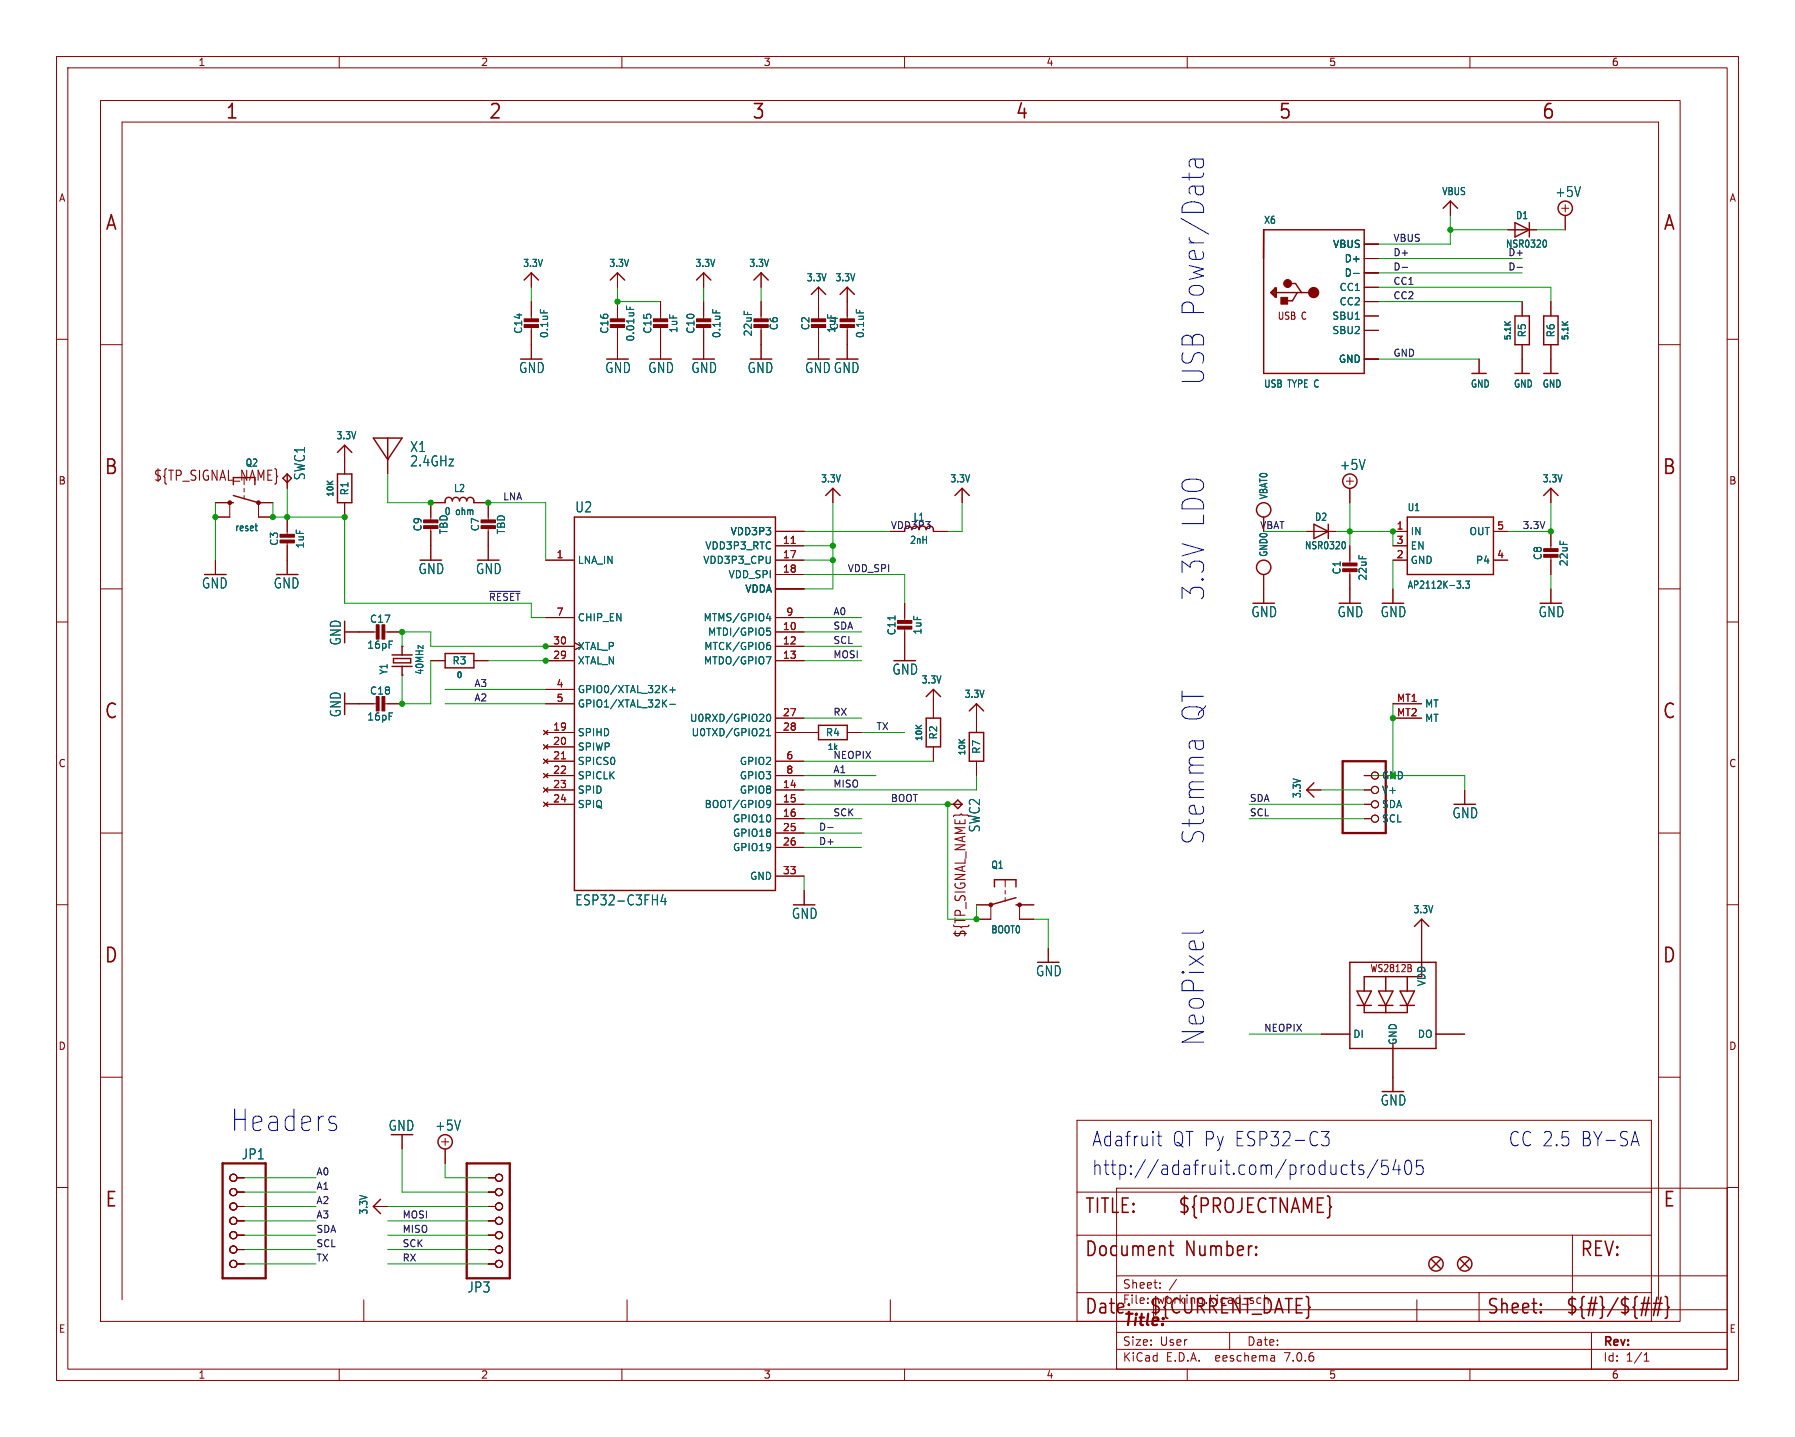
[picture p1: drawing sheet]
<svg xmlns="http://www.w3.org/2000/svg" width="317mm" height="254mm" viewBox="0 0 317 254" stroke-linecap="round" stroke-linejoin="round" font-family="sans-serif">
<g fill="none" stroke="#840000" stroke-width=".18">
<path d="M10 10h297.5v234.1h-297.5zM12 12h293.5v230.1h-293.5zM17.8 17.8h279.4v215.9h-279.4zM60 10v2M110 10v2M160 10v2M210 10v2M260 10v2M256.5 35.6v2.5M276.2 36.8h1.3M276.9 36.2v1.3M276.9 38.1v2.5"/>
<path d="M10 60h2M94 48.3v2.5M94 53.3v3.3M94 57.7v5.8M109.2 48.3v2.5M109.2 53.3v3.3M109.2 57.7v5.8M116.8 53.3v3.3M116.8 57.7v5.8M124.5 48.3v2.5M124.5 53.3v3.3M124.5 57.7v5.8"/>
<path d="M134.6 48.3v2.5M134.6 53.3v3.3M134.6 57.7v5.8M144.8 50.8v5.8M144.8 57.7v5.8M149.9 50.8v5.8M149.9 57.7v5.8M241.3 43.2h2.5M241.3 50.8h2.5M241.3 45.7h2.5M241.3 48.3h2.5M241.3 55.9h2.5"/>
<path d="M241.3 53.3h2.5M241.3 58.4h2.5M266.7 40.6h5.1M269.2 53.3v2.6M274.3 53.3v2.6M305.5 60h2M17.8 61h3.8M61 78.7v5.1M241.3 63.5h2.5M261.6 63.5v2.5M269.2 61v5M274.3 61v5"/>
<path d="M293.4 61h3.8M38.1 88.9h2.5v2.5h-2.5M38.1 99.1v2.5M43.2 86.4v.6M43.2 87.6v.7M48.3 88.9h-2.6v2.5h2.6M50.8 83.8v2.6M50.8 91.4v3.3M50.8 95.8v5.8M61 88.9v2.5M68.6 81.3v2.5M76.2 93.2v5.9"/>
<path d="M78.7 88.9h-2.5v3.3M83.8 88.9h2.6v3.3M86.4 93.2v5.9M96.5 99.1h5.1M137.2 99.1h5M137.2 96.5h5M137.2 94h5M147.3 86.4v2.5M165.1 94h2.5M170.2 86.4v2.5M223.5 91.4v2.6M231.1 94h5.1"/>
<path d="M238.1 85.1h1.3M238.8 84.5v1.2M238.8 86.4v2.5M238.8 96.5v3.3M246.4 99.1h2.5M246.4 96.5h2.5M246.4 94h2.5M264.2 99.1h2.5M264.2 94h2.5M274.3 86.4v2.5M274.3 94v3.3M274.3 98.3v3.3"/>
<path d="M10 110h2M17.8 104.1h3.8M61 111.8h5.8M67.8 111.8h3.3M71.1 119.4h.1M71.1 114.3h.1M76.2 116.8h2.5M83.8 116.8h2.6M96.5 114.3h5.1M96.5 116.8h5.1M96.5 109.2h5.1M137.2 111.8h5"/>
<path d="M137.2 114.3h5M137.2 116.8h5M137.2 101.6h5M137.2 104.1h5M137.2 109.2h5M160 106.7v3.3M160 111v5.8M223.5 101.6v5.1M238.8 100.8v5.9M246.4 104.1v2.6M274.3 104.1v2.6M293.4 104.1h3.8"/>
<path d="M305.5 110h2M61 124.5h5.8M67.8 124.5h3.3M96.1 129.2l.8 .7M96.1 131.7l.8 .8M96.1 134.2l.8 .8M96.1 136.8l.8 .7M96.1 139.3l.8 .8M96.5 139.7h5.1M96.5 129.5h5.1M96.5 132.1h5.1M96.5 134.6h5.1"/>
<path d="M96.5 137.2h5.1M96.5 121.9h5.1M96.5 124.5h5.1M96.9 129.2l-.8 .7M96.9 131.7l-.8 .8M96.9 134.2l-.8 .8M96.9 136.8l-.8 .7M96.9 139.3l-.8 .8M137.2 139.7h5M137.2 129.5h7.6M137.2 134.6h5M137.2 137.2h5"/>
<path d="M137.2 127h5M149.9 129.5h2.5M165.1 121.9v5.1M165.1 132.1v2.5M172.7 124.5v5M172.7 134.6v2.6M231.1 139.7h2.6M241.3 139.7h1.3M241.3 137.2h1.3M246.4 127h5.1M246.4 124.5h5.1M259.1 139.7v2.5"/>
<path d="M10 160h2M17.8 147.3h3.8M96.1 141.9l.8 .7M96.5 142.2h5.1M96.9 141.9l-.8 .7M137.2 142.2h5M137.2 144.8h5M137.2 147.3h5M137.2 149.9h5M137.2 154.9h5M142.2 157.5v2.5M167.6 142.2h2.6"/>
<path d="M177.8 155.6v1.2M177.8 157.5v.6M177.8 158.7v.7M241.3 142.2h1.3M241.3 144.8h1.3M293.4 147.3h3.8M305.5 160h2M172.7 160h2.6v2.6h-2.6M182.9 160h-2.6v2.6h2.6M185.4 167.6v2.6M249.6 171.3v.4M251.5 162.6v7.6"/>
<path d="M17.8 190.5h3.8M190.5 198.1h101.6v35.6h-101.6zM233.7 182.9h5.1M246.4 185.4v7.6M254 182.9h5.1M293.4 190.5h3.8M10 210h2M41.9 210.8h1.3M41.9 218.4h1.3M41.9 213.4h1.3M41.9 215.9h1.3M41.9 208.3h1.3"/>
<path d="M66 213.4h2.6M71.1 200.7v2.5M78.1 201.9h1.3M78.7 201.3v1.3M78.7 203.2v2.5M86.4 210.8h1.2M86.4 218.4h1.2M86.4 213.4h1.2M86.4 215.9h1.2M86.4 208.3h1.2M190.5 210.8h101.6M190.5 218.4h101.6"/>
<path d="M197.5 210.1h108v32h-108zM278.1 218.4v10.2M305.5 210h2M21.6 229.9v-208.3h271.8v208.3M41.9 223.5h1.3M41.9 221h1.3M64.3 229.9v3.8M86.4 223.5h1.2M86.4 221h1.2M110.9 229.9v3.8M157.5 229.9v3.8M190.5 228.6h101.6"/>
<path d="M197.5 238.6h108M197.5 235.6h108M197.5 231.6h108M197.5 225.6h108M205.2 227.7v.1M205.2 226.9v.1M208.1 226.2l-1.3 2M217.5 235.6v3M225.4 239.8l.1 .9M250.6 229.9v3.8M261.6 228.6v5.1M281.5 235.6v6.5"/>
<path d="M290.8 239.6l.4-.4v1.5M60 242.1v2M110 242.1v2M160 242.1v2M210 242.1v2M225.5 240.6l-.2 .1M225.5 240.1h-.2M260 242.1v2M290.8 240.7h.9"/>
<circle cx="243.2" cy="137.2" r=".63"/>
<circle cx="243.2" cy="139.7" r=".63"/>
<circle cx="243.2" cy="144.8" r=".63"/>
<circle cx="243.2" cy="142.2" r=".63"/>
<circle cx="41.3" cy="213.4" r=".63"/>
<circle cx="41.3" cy="215.9" r=".63"/>
<circle cx="41.3" cy="210.8" r=".63"/>
<circle cx="41.3" cy="218.4" r=".63"/>
<circle cx="41.3" cy="208.3" r=".63"/>
<circle cx="88.3" cy="213.4" r=".63"/>
<circle cx="88.3" cy="218.4" r=".63"/>
<circle cx="88.3" cy="215.9" r=".63"/>
<circle cx="88.3" cy="210.8" r=".63"/>
<circle cx="88.3" cy="208.3" r=".63"/>
<circle cx="41.3" cy="221" r=".63"/>
<circle cx="41.3" cy="223.5" r=".63"/>
<circle cx="88.3" cy="223.5" r=".63"/>
<circle cx="88.3" cy="221" r=".63"/>
</g>
<g fill="none" stroke="#840000" stroke-width=".25">
<path d="M255.3 36.8l1.2-1.2 1.3 1.2M268 39.4l2.5 1.2-2.5 1.3zM270.5 39.4v2.5M92.7 49.5l1.3-1.2 1.2 1.2M107.9 49.5l1.3-1.2 1.3 1.2M123.2 49.5l1.3-1.2 1.2 1.2M133.3 49.5l1.3-1.2 1.3 1.2M143.5 52.1l1.3-1.3 1.2 1.3M148.6 52.1l1.3-1.3 1.2 1.3M223.5 40.6v5.1M223.5 40.6h17.8v25.4h-17.8zM225 51.7l.4-.4v.8l-.2-.2v-.2"/>
<path d="M225.6 50.9h.2v1.6h-.2l-.8-.8zM225.6 50.9v1.4M225.8 51.7h6.6M228.2 50.1h1l1 1.6M229.5 51.7l-.9 1.5h-1.2M268 55.9h2.5v5.1h-2.5zM273 55.9h2.6v5.1h-2.6zM66 77.5h5.1l-2.5 3.8zM68.6 77.5v3.8M260.3 66h2.6M268 66h2.5M273 66h2.6"/>
<path d="M40.6 88.9h.7M41.3 87.6l4.4 1.3M50.8 83.8l.8 .8-.8 .7-.8-.7zM59.7 83.8h2.5v5.1h-2.5zM59.7 80l1.3-1.3 1.2 1.3M78.7 88.9v-.3a.64 .64 0 0 1 .7-.6 .64 .64 0 0 1 .6 .6 .64 .64 0 0 1 .6-.6 .64 .64 0 0 1 .7 .6 .64 .64 0 0 1 .6-.6 .64 .64 0 0 1 .6 .6 .64 .64 0 0 1 .7-.6 .64 .64 0 0 1 .6 .6v.3M101.6 91.4h35.6v66.1h-35.6zM146 87.6l1.3-1.2 1.3 1.2M163.8 93.7a.64 .64 0 0 1 .7-.7 .64 .64 0 0 1 .6 .7v.3M168.9 87.6l1.3-1.2 1.2 1.2M232.4 92.7l2.5 1.3-2.5 1.2zM234.9 92.7v2.5"/>
<path d="M248.9 91.4h15.3v10.2h-15.3zM273 87.6l1.3-1.2 1.3 1.2M69.3 117.9h3.6M69.3 115.8h3.6M69.6 116.5h3v.7h-3zM71.1 114.3v1.5M71.1 117.9v1.5M78.7 115.6h5.1v2.5h-5.1zM144.8 128.3h5.1v2.5h-5.1zM163.8 127h2.6v5.1h-2.6zM163.8 123.2l1.3-1.3 1.3 1.3M171.4 125.7l1.3-1.2 1.3 1.2"/>
<path d="M171.4 129.5h2.6v5.1h-2.6zM232.4 138.4l-1.3 1.3 1.3 1.3M168.7 142.2l.7-.7 .8 .7-.8 .8zM175.9 156.8v-1.2h3.8v1.2M179.7 158.7l-4.4 1.3M179.7 160h.6M238.8 170.2h15.2v15.2h-15.2zM240 177.8h2.6M240 175.3h2.6l-1.3 2.5zM241.3 177.8v1.3h7.6v-1.3M243.8 177.8h2.6M243.8 175.3h2.6l-1.3 2.5z"/>
<path d="M245.1 172.7v2.6M245.1 177.8v1.3M247.6 177.8h2.6M247.6 175.3h2.6l-1.3 2.5zM248.9 172.7v2.6M250.2 163.8l1.3-1.2 1.2 1.2M251.5 170.2v2.5h-10.2v2.6M67.3 212.1l-1.3 1.3 1.3 1.2M253.2 222.8l1.6 1.5M254.8 222.8l-1.6 1.5M258.3 222.8l1.5 1.5M259.8 222.8l-1.5 1.5"/>
<circle cx="276.9" cy="36.8" r="1.27"/>
<circle cx="223.5" cy="90.2" r="1.27"/>
<circle cx="238.8" cy="85.1" r="1.27"/>
<circle cx="223.5" cy="100.3" r="1.27"/>
<circle cx="78.7" cy="201.9" r="1.27"/>
<circle cx="254" cy="223.5" r="1.27"/>
<circle cx="259.1" cy="223.5" r="1.27"/>
</g>
<g fill="none" stroke="#840000" stroke-width=".27">
<path d="M207.1 219.5v2.2l.1 .2 .4 .1M206.8 220.3h.8M222.2 221.8l.1 .1-.1 .1M222.2 221.8l-.1 .1 .1 .1M222.2 220.4v.3M222.2 221.8v.2M222.2 220.4l.1 .2-.1 .1M222.2 220.4l-.1 .2 .1 .1M272.5 231.9l.1 .2-.1 .1M272.5 230.6l.1 .1-.1 .2M290.1 231.6h1.5M290.3 230.5h1.6"/>
<path d="M291.6 229.4l-.6 3.3M292.3 231.6h1.5M292.5 230.5h1.5M293.1 229.4l-.6 3.3M293.8 229.4l-.6 3.3M294.5 229.3l.3 .1 .1 .2v1.3l.3 .3-.3 .4v1.2l-.1 .2-.3 .1"/>
</g>
<g fill="#840000" stroke="#840000" stroke-width=".18">
<path d="M74.9 93h2.6v.5h-2.6z"/>
<path d="M74.9 91.9h2.6v.6h-2.6z"/>
<path d="M85.1 93h2.5v.5h-2.5z"/>
<path d="M85.1 91.9h2.5v.6h-2.5z"/>
<path d="M226.6 52.6h1.2v1.2h-1.2z"/>
<path d="M49.5 95.5h2.6v.5h-2.6z"/>
<path d="M49.5 94.5h2.6v.5h-2.6z"/>
<path d="M115.6 57.4h2.5v.5h-2.5z"/>
<path d="M115.6 56.4h2.5v.5h-2.5z"/>
<path d="M143.5 57.4h2.5v.5h-2.5z"/>
<path d="M143.5 56.4h2.5v.5h-2.5z"/>
<path d="M107.9 57.4h2.6v.5h-2.6z"/>
<path d="M107.9 56.4h2.6v.5h-2.6z"/>
<path d="M158.7 110.7h2.6v.6h-2.6z"/>
<path d="M158.7 109.7h2.6v.5h-2.6z"/>
<path d="M123.2 57.4h2.5v.5h-2.5z"/>
<path d="M123.2 56.4h2.5v.5h-2.5z"/>
<path d="M66.5 110.5h.6v2.5h-.6z"/>
<path d="M67.6 110.5h.5v2.5h-.5z"/>
<path d="M66.5 123.2h.6v2.5h-.6z"/>
<path d="M67.6 123.2h.5v2.5h-.5z"/>
<path d="M92.7 57.4h2.5v.5h-2.5z"/>
<path d="M92.7 56.4h2.5v.5h-2.5z"/>
<path d="M237.5 100.6h2.5v.5h-2.5z"/>
<path d="M237.5 99.6h2.5v.5h-2.5z"/>
<path d="M133.3 57.4h2.6v.5h-2.6z"/>
<path d="M133.3 56.4h2.6v.5h-2.6z"/>
<path d="M148.6 57.4h2.5v.5h-2.5z"/>
<path d="M148.6 56.4h2.5v.5h-2.5z"/>
<path d="M273 98h2.6v.6h-2.6z"/>
<path d="M273 97h2.6v.5h-2.6z"/>
<circle cx="227.8" cy="50.1" r=".7"/>
<circle cx="45.7" cy="88.9" r=".33"/>
<circle cx="40.6" cy="88.9" r=".33"/>
<circle cx="175.3" cy="160" r=".33"/>
<circle cx="180.3" cy="160" r=".33"/>
</g>
<circle cx="232.4" cy="51.7" r=".5" fill="none" stroke="#840000" stroke-width="1"/>
<g fill="none" stroke="#006464" stroke-width=".18">
<path d="M95.6 54.7v.6M110.8 54.1v.6M111.4 54.3v.4M126.1 54.7v.6M151.5 54.7v.6M239.4 48.4h1M45.1 93h.4M45.4 93.9h.1M135.5 116.1h.9l-.6 1.3M135.6 109.4h.8M135.6 111.1h.6M135.8 111.6h.3l.2 .2-.1 .5h-.4"/>
<path d="M135.8 114.1l.4 .1 .1 .1-.1 .5-.4 .1M136.2 113.6l-.4 .1M136.2 109v.8M158.3 108.9v.7M258.8 103.9v.1M259.2 102.8h.7l-.3 .4 .3 .2v.5l-.2 .1-.5-.1M117.4 124.3l.5 .7M117.9 123.8l-.7 .7M118.5 122h.9M118.5 124.6h.9M119 121.5v1M135.6 130.1h.7"/>
<path d="M135.6 129.2l.3-.4v1.3M135.7 126.4l.2-.1a.68 .68 0 0 1 .4 .6 .68 .68 0 0 1-.4 .7l-.2-.1-.1-.4zM117.3 158.2l-.4 1.2h1M117.6 158.8v1.2M135.8 141.5l.4 .2a.84 .84 0 0 1-.3 1.1M136.3 142.1l-.1 .2h-.4"/>
</g>
<path d="M139.9 96.1h.8M99.3 134.2h.7" fill="none" stroke="#a90000" stroke-width=".18"/>
<path d="M237.5 134.6h7.6v12.7h-7.6zM39.4 205.7h7.6v20.4h-7.6zM82.5 205.7h7.7v20.4h-7.7z" fill="none" stroke="#840000" stroke-width=".41"/>
<path d="M248 47.3h1M268.3 47.3h1M86.6 104.6h5.4M146.4 146.3h1" fill="none" stroke="#0f0f0f" stroke-width=".18"/>
<g fill="none" stroke="#0000c2" stroke-width=".18">
<path d="M210.3 30.6v1.2M211.3 28.1l.1 .3v.8a.79 .79 0 0 0 .8 .5 .79 .79 0 0 0 .7-.5v-.8l-.2-.3M212.9 28.1h-2l-.4 .2-.2 .3v.6l.2 .3M212.9 30.6l-.2 .6M211.3 131l.1 .3M212.7 131l.2 .3M212.9 131h-2l-.4 .2M212.9 164.6l-.2 .3-.4 .1h-3.2M59.1 198.7a.66 .66 0 0 1 .5 .6 .66 .66 0 0 1-.5 .6M59.1 197.4l.3 .2M204.7 200.9h.8M205 200.1v2.2l.1 .2 .4 .1"/>
<path d="M233.8 200.1h1.3l-.7 1a.59 .59 0 0 1 .7 .4v.6l-.2 .4-.2 .1h-.6l-.3-.2M238.1 206l.2 .1M238.3 207.6l-.2 .1M238.9 206h.8M239.2 205.2v2.1l.1 .3 .4 .1M241.2 206.1l-.6-.1a.44 .44 0 0 0-.3 .4 .44 .44 0 0 0 .3 .5h.3a.44 .44 0 0 1 .4 .4 .44 .44 0 0 1-.4 .4l-.6-.1M243.7 205.1l-1.8 3.2M245.5 205.2h-1.1l-.1 1.2 .3-.3 .8 .2 .2 .3-.1 .9-.3 .2h-.6l-.3-.2M246.9 205.1l-.5 1.8h1.3M247.4 206v1.7M248.8 205.3a.49 .49 0 0 1 .5-.1 .49 .49 0 0 1 .3 .5 1.62 1.62 0 0 1-.4 2 .56 .56 0 0 1-.6-.5 2.27 2.27 0 0 1 .2-1.9zM251.6 205.2h-1l-.1 1.2 .3-.3 .7 .2 .2 .3-.1 .9-.3 .2h-.5l-.3-.2"/>
<path d="M288.7 201.9h1M289.2 200.1l.7 2.5"/>
</g>
<g fill="none" stroke="#009600" stroke-width=".18">
<path d="M256.5 38.1v5.1h-12.7M94 50.8v2.5M109.2 50.8v2.5h7.6M124.5 50.8v2.5M134.6 50.8v2.5M243.8 53.3h25.4M243.8 50.8h30.5v2.5M243.8 45.7h25.4M243.8 48.3h25.4M256.5 40.6h10.2M271.8 40.6h5.1M243.8 63.5h17.8"/>
<path d="M38.1 88.9v10.2M48.3 88.9v2.5h12.7v15.3h33v2.5h2.5M50.8 86.4v5M68.6 83.8v5.1h7.6M86.4 88.9h10.1v10.2M142.2 96.5h5.1M142.2 99.1h5.1M142.2 94h15.3M147.3 88.9v15.2h-5.1M170.2 88.9v5.1h-2.6M223.5 94h7.6M236.2 94h10.2v2.5"/>
<path d="M238.8 88.9v7.6M246.4 99.1v5M274.3 88.9v5.1h-7.6M71.1 114.3v-2.5h5.1v2.5h22.9M76.2 116.8v7.7h-5.1v-5.1M86.4 116.8h12.7M142.2 109.2h10.2M142.2 101.6h17.8v5.1M142.2 114.3h10.2M142.2 116.8h10.2M142.2 111.8h10.2M274.3 101.6v2.5"/>
<path d="M78.7 124.5h17.8M78.7 121.9h17.8M142.2 134.6h22.9M142.2 127h10.2M142.2 137.2h12.7M152.4 129.5h7.6M172.7 137.2v2.5h-30.5M233.7 139.7h7.6M241.3 137.2h17.8v2.5M246.4 124.5v12.7M142.2 142.2h25.4v20.4h5.1v-2.6M142.2 144.8h10.2"/>
<path d="M142.2 154.9v2.6M142.2 147.3h10.2M142.2 149.9h10.2M221 142.2h20.3M221 144.8h20.3M182.9 162.6h2.5v5M221 182.9h12.7M43.2 215.9h12.7M43.2 213.4h12.7M43.2 218.4h12.7M43.2 208.3h12.7M43.2 210.8h12.7"/>
<path d="M68.6 215.9h17.8M68.6 213.4h17.8M68.6 218.4h17.8M71.1 203.2v7.6h15.3M78.7 205.7v2.6h7.7M43.2 223.5h12.7M43.2 221h12.7M68.6 223.5h17.8M68.6 221h17.8"/>
</g>
<g fill="#009600" stroke="#009600" stroke-width=".18">
<circle cx="76.2" cy="88.9" r=".46"/>
<circle cx="86.4" cy="88.9" r=".46"/>
<circle cx="50.8" cy="91.4" r=".46"/>
<circle cx="48.3" cy="91.4" r=".46"/>
<circle cx="61" cy="91.4" r=".46"/>
<circle cx="147.3" cy="96.5" r=".46"/>
<circle cx="147.3" cy="99.1" r=".46"/>
<circle cx="71.1" cy="111.8" r=".46"/>
<circle cx="71.1" cy="124.5" r=".46"/>
<circle cx="96.5" cy="116.8" r=".46"/>
<circle cx="96.5" cy="114.3" r=".46"/>
<circle cx="167.6" cy="142.2" r=".46"/>
<circle cx="238.8" cy="94" r=".46"/>
<circle cx="246.4" cy="94" r=".46"/>
<circle cx="246.4" cy="127" r=".46"/>
<circle cx="172.7" cy="162.6" r=".46"/>
<circle cx="274.3" cy="94" r=".46"/>
<circle cx="256.5" cy="40.6" r=".46"/>
<circle cx="109.2" cy="53.3" r=".46"/>
<circle cx="38.1" cy="91.4" r=".46"/>
</g>
<g font-size="5.3" fill="#0000c2">
<text x="213.4" y="68.3" transform="rotate(-90 213.4 68.3)">USB Power/Data</text>
<text x="213.4" y="106.4" transform="rotate(-90 213.4 106.4)">3.3V LDO</text>
<text x="213.4" y="128.1" transform="rotate(-90 213.4 128.1)">QT</text>
<text x="213.4" y="149.6" transform="rotate(-90 213.4 149.6)">Stemma</text>
<text x="213.4" y="185.2" transform="rotate(-90 213.4 185.2)">NeoPixel</text>
<text x="40.6" y="200.4">Headers</text>
</g>
<g font-size="3.5" fill="#840000">
<text x="39.8" y="21.4">1</text>
<text x="86.3" y="21.4">2</text>
<text x="132.9" y="21.4">3</text>
<text x="179.5" y="21.4">4</text>
<text x="226" y="21.4">5</text>
<text x="272.6" y="21.4">6</text>
<text x="18.5" y="41.1">A</text>
<text x="294.1" y="41.1">A</text>
<text x="18.3" y="84.2">B</text>
<text x="293.9" y="84.2">B</text>
<text x="18.3" y="127.4">C</text>
<text x="293.9" y="127.4">C</text>
<text x="18.3" y="170.6">D</text>
<text x="293.9" y="170.6">D</text>
<text x="18.5" y="213.8">E</text>
<text x="191.8" y="214.9">TITLE:</text>
<text x="208.3" y="214.9">${PROJECTNAME}</text>
<text x="294" y="213.8">E</text>
<text x="191.8" y="222.5">Document</text>
<text x="209.6" y="222.5">Number:</text>
<text x="279.4" y="222.5">REV:</text>
<text x="191.8" y="232.7">Date:</text>
<text x="203.2" y="232.7">${CURRENT_DATE}</text>
<text x="262.9" y="232.7">Sheet:</text>
<text x="276.9" y="232.7">${#}/${##}</text>
</g>
<g font-size="3.5" fill="#0000c2">
<text x="193" y="203">Adafruit</text>
<text x="207.3" y="203">QT Py ESP32-C3</text>
<text x="266.7" y="203">CC 2.5</text>
<text x="279.5" y="203">BY-SA</text>
<text x="193" y="208">http://adafruit.com/products/5405</text>
</g>
<text font-size="2.8" fill="#840000" x="198.5" y="235">Title:</text>
<g font-size="2.5" fill="#006464">
<text x="275" y="35.1">+5V</text>
<text x="91.7" y="66.2">GND</text>
<text x="106.9" y="66.2">GND</text>
<text x="114.6" y="66.2">GND</text>
<text x="122.2" y="66.2">GND</text>
<text x="132.1" y="66.2">GND</text>
<text x="142.3" y="66.2">GNDGND</text>
<text x="72.4" y="80.2">X1</text>
<text x="72.4" y="82.7">2.4GHz</text>
<text x="236.9" y="83.3">+5V</text>
<text x="54.2" y="85" transform="rotate(-90 54.2 85)">SWC1</text>
<text x="101.7" y="90.8">U2</text>
<text x="73.9" y="101.7">GND</text>
<text x="84.1" y="101.7">GND</text>
<text x="35.6" y="104.3">GND</text>
<text x="48.3" y="104.3">GND</text>
<text x="221.2" y="109.4">GND</text>
<text x="236.5" y="109.4">GND</text>
<text x="244.1" y="109.4">GND</text>
<text x="272" y="109.4">GND</text>
<text x="60.5" y="114.2" transform="rotate(-90 60.5 114.2)">GND</text>
<text x="157.7" y="119.5">GND</text>
<text x="60.5" y="126.9" transform="rotate(-90 60.5 126.9)">GND</text>
<text x="173.5" y="147.3" transform="rotate(-90 173.5 147.3)">SWC2</text>
<text x="256.8" y="144.9">GND</text>
<text x="101.7" y="160.3">ESP32-C3FH4</text>
<text x="140" y="162.7">GND</text>
<text x="183.1" y="172.9">GND</text>
<text x="244.1" y="195.7">GND</text>
<text x="68.6" y="200.2">GND</text>
<text x="76.9" y="200.2">+5V</text>
<text x="42.7" y="205.2">JP1</text>
<text x="82.6" y="228.8">JP3</text>
</g>
<g font-size="2.5" fill="#840000">
<text x="27.1" y="85.3">${TP_SIGNAL_NAME}</text>
<text x="171.1" y="165.9" transform="rotate(-90 171.1 165.9)">${TP_SIGNAL_NAME}</text>
</g>
<g font-size="2.1" fill="#840000">
<text x="198.5" y="230.8">File:</text>
<text x="198.5" y="228.1">Sheet:</text>
<text x="204.6" y="230.8">working.kicad_sch</text>
<text x="198.5" y="238.2">Size:</text>
<text x="205.2" y="238.2">User</text>
<text x="220.5" y="238.2">Date:</text>
<text x="283.5" y="238.4">Rev:</text>
<text x="198.5" y="241">KiCad</text>
<text x="206.2" y="241">E.D.A.</text>
<text x="215.1" y="241">eeschema</text>
<text x="227.5" y="241">7.0.6</text>
<text x="283.5" y="241">Id:</text>
<text x="287.6" y="241">1/1</text>
</g>
<g font-size="1.8" fill="#840000">
<text x="35" y="11.9">1</text>
<text x="85" y="11.9">2</text>
<text x="135" y="11.9">3</text>
<text x="185" y="11.9">4</text>
<text x="235" y="11.9">5</text>
<text x="285" y="11.9">6</text>
<text x="10.3" y="35.9">A</text>
<text x="305.8" y="35.9">A</text>
<text x="225.9" y="56.7">USB C</text>
<text x="10.3" y="85.9">B</text>
<text x="305.8" y="85.9">B</text>
<text x="10.3" y="135.9">C</text>
<text x="305.8" y="135.9">C</text>
<text x="242.3" y="172.1">WS2812B</text>
<text x="10.3" y="185.9">D</text>
<text x="305.8" y="185.9">D</text>
<text x="10.3" y="235.9">E</text>
<text x="305.8" y="235.9">E</text>
<text x="35" y="244">1</text>
<text x="85" y="244">2</text>
<text x="135" y="244">3</text>
<text x="185" y="244">4</text>
<text x="235" y="244">5</text>
<text x="285" y="244">6</text>
</g>
<g font-size="1.8" fill="#006464">
<text x="255" y="34.7">VBUS</text>
<text x="223.5" y="39.8">X6</text>
<text x="268.1" y="39">D1</text>
<text x="92.4" y="47.4">3.3V</text>
<text x="107.7" y="47.4">3.3V</text>
<text x="122.9" y="47.4">3.3V</text>
<text x="132.4" y="47.4">3.3V</text>
<text x="235.7" y="44">VBUS</text>
<text x="237.7" y="46.6">D+</text>
<text x="266.7" y="44">NSR0320</text>
<text x="142.6" y="50">3.3V</text>
<text x="147.7" y="50">3.3V</text>
<text x="236.8" y="51.7">CC1</text>
<text x="237.7" y="49.1">D-</text>
<text x="92.6" y="59.1" transform="rotate(-90 92.6 59.1)">C14</text>
<text x="97.1" y="59.9" transform="rotate(-90 97.1 59.9)">0.1uF</text>
<text x="107.8" y="59.1" transform="rotate(-90 107.8 59.1)">C16</text>
<text x="115.4" y="59.1" transform="rotate(-90 115.4 59.1)">C15</text>
<text x="120" y="59" transform="rotate(-90 120 59)">1uF</text>
<text x="123" y="59.1" transform="rotate(-90 123 59.1)">C10</text>
<text x="127.6" y="59.9" transform="rotate(-90 127.6 59.9)">0.1uF</text>
<text x="133.2" y="59.6" transform="rotate(-90 133.2 59.6)">22uF</text>
<text x="137.8" y="58.5" transform="rotate(-90 137.8 58.5)">C6</text>
<text x="143.4" y="58.5" transform="rotate(-90 143.4 58.5)">C2</text>
<text x="147.9" y="59" transform="rotate(-90 147.9 59)">1uF</text>
<text x="148.4" y="58.5" transform="rotate(-90 148.4 58.5)">C4</text>
<text x="153" y="59.9" transform="rotate(-90 153 59.9)">0.1uF</text>
<text x="235.6" y="56.7">SBU1</text>
<text x="235.6" y="59.3">SBU2</text>
<text x="236.8" y="54.2">CC2</text>
<text x="270.1" y="59.8" transform="rotate(-90 270.1 59.8)">R5</text>
<text x="275.2" y="59.8" transform="rotate(-90 275.2 59.8)">R6</text>
<text x="112.4" y="60.5" transform="rotate(-90 112.4 60.5)">0.01uF</text>
<text x="236.7" y="64.4">GND</text>
<text x="223.5" y="68.7">USB TYPE C</text>
<text x="260.1" y="68.7">GND</text>
<text x="267.7" y="68.7">GND</text>
<text x="272.8" y="68.7">GND</text>
<text x="59.4" y="77.9">3.3V</text>
<text x="43.3" y="82.7">Q2</text>
<text x="61.8" y="87.7" transform="rotate(-90 61.8 87.7)">R1</text>
<text x="80.2" y="87.2">L2</text>
<text x="145.1" y="85.5">3.3V</text>
<text x="168" y="85.5">3.3V</text>
<text x="224.4" y="88.4" transform="rotate(-90 224.4 88.4)">VBAT0</text>
<text x="272.8" y="85.5">3.3V</text>
<text x="41.5" y="94.1">reset</text>
<text x="74.8" y="94.1" transform="rotate(-90 74.8 94.1)">C9</text>
<text x="78.5" y="91.3">0</text>
<text x="79.4" y="94.6" transform="rotate(-90 79.4 94.6)">TBD</text>
<text x="80.6" y="91.3">ohm</text>
<text x="84.9" y="94.1" transform="rotate(-90 84.9 94.1)">C7</text>
<text x="89.5" y="94.6" transform="rotate(-90 89.5 94.6)">TBD</text>
<text x="129.1" y="94.8">VDD3P3</text>
<text x="161.5" y="92.3">L1</text>
<text x="232.5" y="92.3">D2</text>
<text x="248.9" y="90.6">U1</text>
<text x="249.4" y="94.8">IN</text>
<text x="259.8" y="94.8">OUT</text>
<text x="49.4" y="96.6" transform="rotate(-90 49.4 96.6)">C3</text>
<text x="54" y="97.1" transform="rotate(-90 54 97.1)">1uF</text>
<text x="102.1" y="99.9">LNA_IN</text>
<text x="124.3" y="99.9">VDD3P3_CPU</text>
<text x="124.7" y="97.4">VDD3P3_RTC</text>
<text x="160.9" y="96.4">2nH</text>
<text x="224.4" y="98.6" transform="rotate(-90 224.4 98.6)">GND0</text>
<text x="231.2" y="97.3">NSR0320</text>
<text x="237.3" y="101.7" transform="rotate(-90 237.3 101.7)">C1</text>
<text x="249.4" y="99.9">GND</text>
<text x="249.4" y="97.4">EN</text>
<text x="261" y="99.9">P4</text>
<text x="272.9" y="99.2" transform="rotate(-90 272.9 99.2)">C8</text>
<text x="277.5" y="100.2" transform="rotate(-90 277.5 100.2)">22uF</text>
<text x="128.8" y="102.5">VDD_SPI</text>
<text x="131.7" y="105">VDDA</text>
<text x="241.9" y="102.8" transform="rotate(-90 241.9 102.8)">22uF</text>
<text x="248.9" y="104.3">AP2112K-3.3</text>
<text x="65.3" y="110.3">C17</text>
<text x="102.1" y="110.1">CHIP_EN</text>
<text x="124.4" y="110.1">MTMS/GPIO4</text>
<text x="125.1" y="112.6">MTDI/GPIO5</text>
<text x="158.6" y="112.5" transform="rotate(-90 158.6 112.5)">C11</text>
<text x="163.2" y="112.3" transform="rotate(-90 163.2 112.3)">1uF</text>
<text x="64.9" y="114.9">16pF</text>
<text x="68.7" y="119.4" transform="rotate(-90 68.7 119.4)">Y1</text>
<text x="75.1" y="119.4" transform="rotate(-90 75.1 119.4)">40MHz</text>
<text x="79.9" y="117.7">R3</text>
<text x="102.1" y="117.7">XTAL_N</text>
<text x="102.1" y="115.2">XTAL_P</text>
<text x="124.4" y="117.7">MTDO/GPIO7</text>
<text x="124.5" y="115.2">MTCK/GPIO6</text>
<text x="65.3" y="123">C18</text>
<text x="102.1" y="122.8">GPIO0/XTAL_32K+</text>
<text x="102.1" y="125.3">GPIO1/XTAL_32K-</text>
<text x="162.9" y="121.1">3.3V</text>
<text x="170.5" y="123.6">3.3V</text>
<text x="252" y="125.3">MT</text>
<text x="64.9" y="127.6">16pF</text>
<text x="102.1" y="130.4">SPIHD</text>
<text x="121.9" y="127.9">U0RXD/GPIO20</text>
<text x="122.2" y="130.4">U0TXD/GPIO21</text>
<text x="146" y="130.4">R4</text>
<text x="166" y="130.9" transform="rotate(-90 166 130.9)">R2</text>
<text x="252" y="127.9">MT</text>
<text x="102.1" y="132.9">SPIWP</text>
<text x="102.1" y="135.5">SPICS0</text>
<text x="130.8" y="135.5">GPIO2</text>
<text x="173.6" y="133.4" transform="rotate(-90 173.6 133.4)">R7</text>
<text x="102.1" y="138">SPICLK</text>
<text x="102.1" y="140.6">SPID</text>
<text x="102.1" y="143.1">SPIQ</text>
<text x="124.5" y="143.1">BOOT/GPIO9</text>
<text x="130.8" y="140.6">GPIO8</text>
<text x="130.8" y="138">GPIO3</text>
<text x="230.3" y="141.3" transform="rotate(-90 230.3 141.3)">3.3V</text>
<text x="244.3" y="140.6">V+</text>
<text x="244.3" y="143.1">SDA</text>
<text x="129.6" y="145.6">GPIO10</text>
<text x="129.6" y="148.2">GPIO18</text>
<text x="244.3" y="145.6">SCL</text>
<text x="129.6" y="150.7">GPIO19</text>
<text x="132.6" y="155.8">GND</text>
<text x="175.2" y="153.8">Q1</text>
<text x="249.9" y="161.7">3.3V</text>
<text x="175.2" y="165.3">BOOT0</text>
<text x="252.3" y="174.5" transform="rotate(-90 252.3 174.5)">VDD</text>
<text x="239.3" y="183.7">DI</text>
<text x="247.2" y="184.9" transform="rotate(-90 247.2 184.9)">GND</text>
<text x="250.7" y="183.7">DO</text>
<text x="65.2" y="214.9" transform="rotate(-90 65.2 214.9)">3.3V</text>
</g>
<g font-size="1.8" fill="#a90000">
<text x="246.9" y="93.7">1</text>
<text x="264.7" y="93.7">5</text>
<text x="98.4" y="98.8">1</text>
<text x="138.4" y="96.3">11</text>
<text x="138.4" y="98.8">17</text>
<text x="138.4" y="101.3">18</text>
<text x="246.9" y="98.8">2</text>
<text x="246.9" y="96.3">3</text>
<text x="264.7" y="98.8">4</text>
<text x="98.4" y="109">7</text>
<text x="138.4" y="111.5">10</text>
<text x="139" y="109">9</text>
<text x="97.7" y="116.6">29</text>
<text x="97.7" y="114">30</text>
<text x="138.4" y="114">12</text>
<text x="138.4" y="116.6">13</text>
<text x="98.4" y="121.7">4</text>
<text x="98.4" y="124.2">5</text>
<text x="247" y="124.2">MT1</text>
<text x="97.7" y="129.3">19</text>
<text x="97.7" y="131.8">20</text>
<text x="138.4" y="126.7">27</text>
<text x="138.4" y="129.3">28</text>
<text x="247" y="126.7">MT2</text>
<text x="97.7" y="134.4">21</text>
<text x="97.7" y="136.9">22</text>
<text x="139" y="134.4">6</text>
<text x="139" y="136.9">8</text>
<text x="97.7" y="139.4">23</text>
<text x="97.7" y="142">24</text>
<text x="138.4" y="139.4">14</text>
<text x="138.4" y="142">15</text>
<text x="138.4" y="144.5">16</text>
<text x="138.4" y="147.1">25</text>
<text x="138.4" y="149.6">26</text>
<text x="138.4" y="154.7">33</text>
</g>
<text font-size="1.8" fill="#009600" x="244.3" y="138">GND</text>
<g font-size="1.7" fill="#0f0f0f">
<text x="246.4" y="42.8">VBUS</text>
<text x="246.4" y="47.9">D-</text>
<text x="246.4" y="45.4">D+</text>
<text x="266.7" y="47.9">D-</text>
<text x="246.4" y="50.5">CC1</text>
<text x="246.4" y="53">CC2</text>
<text x="246.4" y="63.2">GND</text>
<text x="88.9" y="88.6">LNA</text>
<text x="222.8" y="93.6">VBAT</text>
<text x="269.2" y="93.6">3.3V</text>
<text x="149.9" y="101.3">VDD_SPI</text>
<text x="86.4" y="106.3">~{RESET}</text>
<text x="147.3" y="108.9">A0</text>
<text x="147.3" y="111.4">SDA</text>
<text x="147.3" y="114">SCL</text>
<text x="147.3" y="116.5">MOSI</text>
<text x="83.8" y="124.1">A2</text>
<text x="83.8" y="121.6">A3</text>
<text x="147.3" y="126.7">RX</text>
<text x="154.9" y="129.2">TX</text>
<text x="147.3" y="136.8">A1</text>
<text x="147.3" y="134.3">NEOPIX</text>
<text x="147.3" y="139.4">MISO</text>
<text x="157.5" y="141.9">BOOT</text>
<text x="221" y="141.9">SDA</text>
<text x="144.8" y="149.5">D+</text>
<text x="144.8" y="147">D-</text>
<text x="147.3" y="144.4">SCK</text>
<text x="221" y="144.4">SCL</text>
<text x="223.5" y="182.5">NEOPIX</text>
<text x="55.9" y="207.9">A0</text>
<text x="55.9" y="210.5">A1</text>
<text x="55.9" y="213">A2</text>
<text x="55.9" y="215.6">A3</text>
<text x="71.1" y="215.6">MOSI</text>
<text x="55.9" y="220.6">SCL</text>
<text x="55.9" y="218.1">SDA</text>
<text x="71.1" y="220.6">SCK</text>
<text x="71.1" y="218.1">MISO</text>
<text x="55.9" y="223.2">TX</text>
<text x="71.1" y="223.2">RX</text>
</g>
<text font-size="1.7" fill="#006464" x="266.7" y="45.4">D+</text>
<text font-size="1.7" fill="#840000" x="157.5" y="93.6">VDD3P3</text>
<g font-size="1.4" fill="#006464">
<text x="267.5" y="60.3" transform="rotate(-90 267.5 60.3)">5.1K</text>
<text x="277.7" y="60.3" transform="rotate(-90 277.7 60.3)">5.1K</text>
<text x="59.2" y="88" transform="rotate(-90 59.2 88)">10K</text>
<text x="80.6" y="120.2">0</text>
<text x="163.4" y="131.2" transform="rotate(-90 163.4 131.2)">10K</text>
<text x="146.2" y="132.9">1k</text>
<text x="171" y="133.8" transform="rotate(-90 171 133.8)">10K</text>
</g>
</svg>
